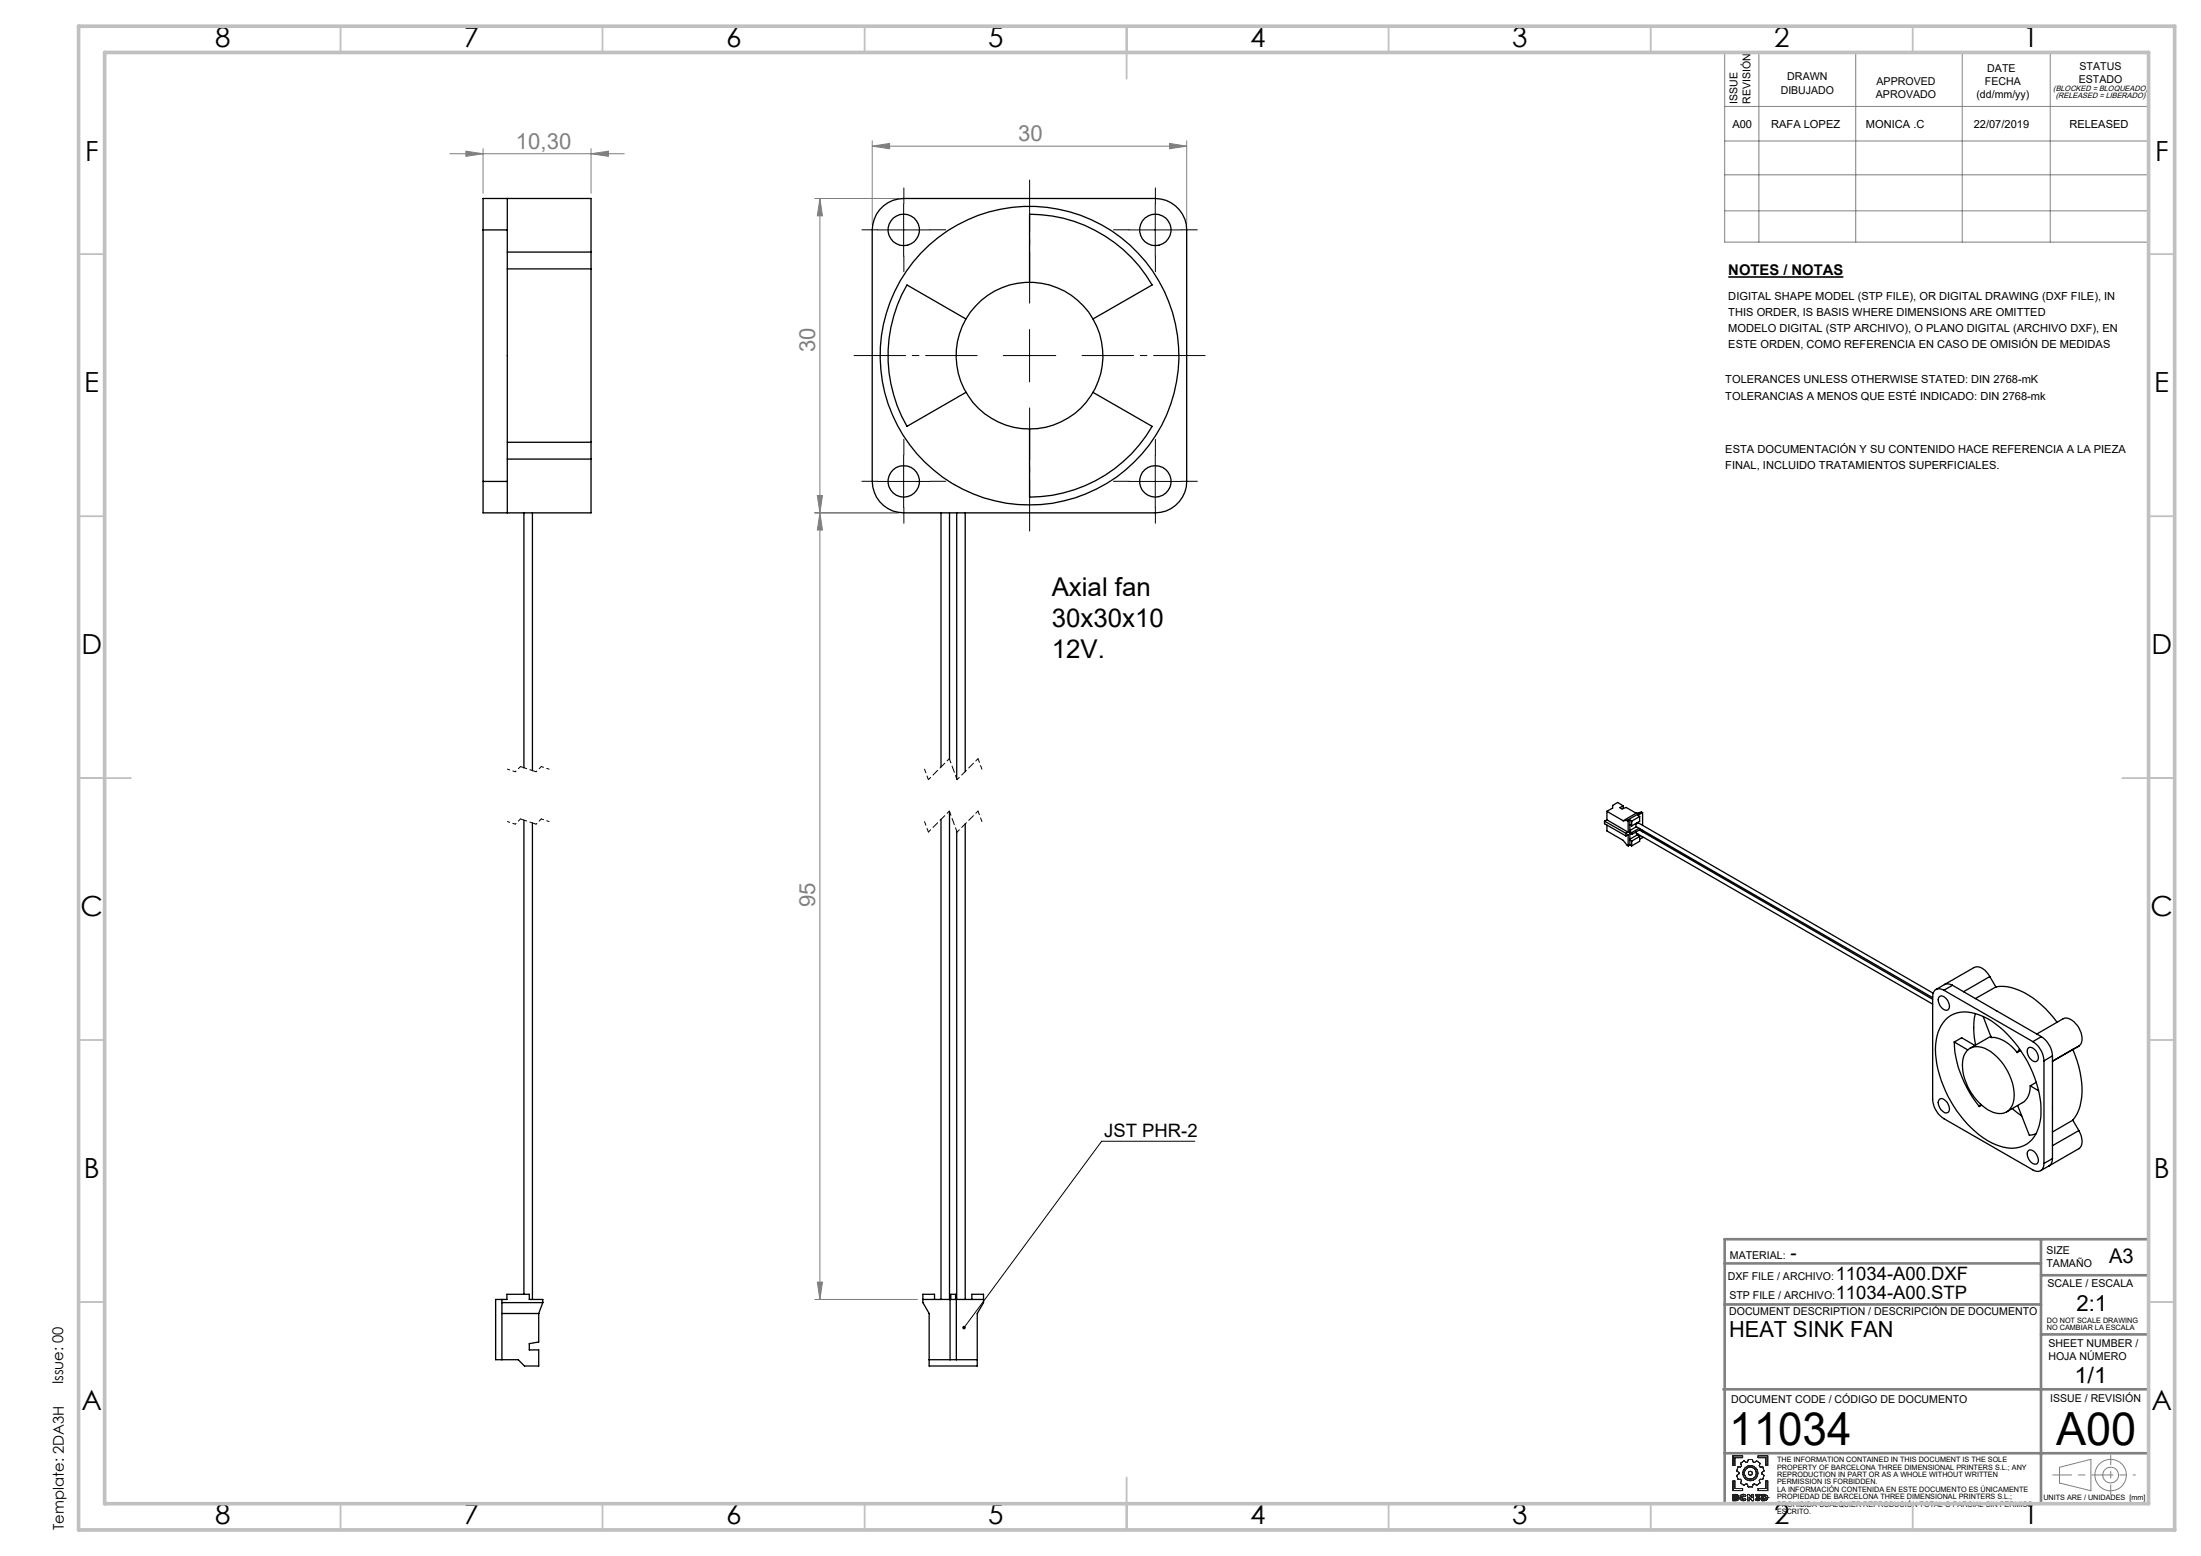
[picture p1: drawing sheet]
<svg xmlns="http://www.w3.org/2000/svg" width="420mm" height="297mm" viewBox="0 0 420 297" stroke-linecap="round" stroke-linejoin="round" font-family="sans-serif">
<path d="M329.8 52.9h22" fill="none" stroke="#000" stroke-width=".32"/>
<g fill="none" stroke="#191924" stroke-width=".19">
<path d="M330.7 277.9h1.8v.3h-1.5v1.5h-.3zM332.1 279.3l.7-.5 .4 .3 .3-.1 .1-.4h.8l.1 .4 .3 .1 .4-.3 .7 .5-.2 .5 .2 .2h.5l.2 .8-.4 .3v.2l.4 .3-.2 .8h-.5l-.2 .2 .1 .5-.6 .4-.4-.3-.3 .1-.1 .5h-.8l-.2-.5-.2-.1-.4 .3-.7-.4 .2-.5-.2-.2h-.5l-.2-.8 .4-.3v-.2l-.4-.3 .2-.8h.5l.2-.2zM335.5 277.9h1.8v1.8h-.3v-1.5h-1.5zM330.7 282.7h.3v1.4h1.5v.4h-1.8zM331 285.5l.4 .1-.4 .1zM331 286l.4 .1-.4 .1zM331.3 285.3l.3 .1 .1 .1M331.3 285.3h.2l.2 .2M331.3 285.3h-.6v1.2l.9-.1 .2-.3M331.4 285.6h.1M331.4 286.1h.1M331.7 285.5l-.2 .3 .3 .3"/>
<path d="M331.7 285.5h.1M331.8 286.1h.1M332 285.9l.2 .3 .4 .3 .6-.3M332 285.9l.1 .3 .2 .2a.69 .69 0 0 0 .9-.2M332 285.9h.1M332.4 285.9l.1 .2 .2 .1 .2-.2M332.4 285.9l.1 .2 .4-.1M332.4 285.9h.1M332.9 285.7l-.2-.2-.3 .1v.3M332.9 285.7l-.4-.1-.1 .3M332.9 286l.3 .2M333.2 285.5l-.5-.3-.5 .2-.2 .5"/>
<path d="M333.2 285.5a.67 .67 0 0 0-1.1 0l-.1 .4M333.2 285.5l-.3 .2M333.5 285.3h.3l.5 .6v-.6h.3v1.2h-.3l-.5-.7v.7h-.3zM335.1 286l.3 .2 .2-.1-.2 .1zM335.1 286l-.2 .2M335.5 284.1h1.5v-1.4h.3v1.8h-1.8zM335.6 286.1l-.4-.2v-.2l.3-.2h-.5v-.2h.8v.2l-.2 .2 .3 .4M335.6 286.1h.1M335.9 286.1l-.2 .3-.3 .1-.5-.3M335.9 286.1l-.2 .3-.4 .1-.4-.3M335.9 286.1h.1M336.2 285.3h.5l.5 .2 .2 .4-.3 .4-.9 .2z"/>
<path d="M336.6 285.5l.3 .1v.5h-.3zM337 285.9h.1M337.4 285.9h.1"/>
<circle cx="334" cy="281.2" r=".39"/>
<circle cx="334" cy="281.2" r="1.45"/>
<circle cx="334" cy="281.2" r="1.14"/>
</g>
<g fill="none" stroke="#808080" stroke-width=".19">
<path d="M329.1 10h80.9v36.2h-80.9zM335.6 10v36.2M354.1 10v36.2M374.4 10v36.2M391.2 10v36.2M85.8 29.3h33.3M88.9 28.9l3.3 .4-3.3 .5zM92.2 28.4v8.5M112.8 29.3l3.3-.4v.9zM112.8 28.4v8.5M155.5 37.9h15.9M156.5 37.9l.5 3.3h-1z"/>
<path d="M156.5 37.9v210.1M166.4 27.9l3.4-.5v1zM166.4 26.9v16M166.4 27.9h60M223.2 27.4l3.2 .5-3.2 .5zM226.4 26.9v16M329.1 20.3h80.9M329.1 26.9h80.9M329.1 33.4h80.9M329.1 40.2h80.9M155.5 97.9h15.9M156 94.6h1l-.5 3.3z"/>
<path d="M156.5 97.9l.5 3.3h-1zM155.5 248h19.6M156 244.7h1l-.5 3.3zM393 280.1l6-1.6v6l-6-1.4z"/>
<circle cx="402.7" cy="281.6" r="3"/>
<circle cx="402.8" cy="281.5" r="1.49"/>
</g>
<path d="M196.5 57.9v-23.5M186.5 67.9h-23.5M196.5 77.9v23.5M206.5 67.9h23.5" fill="none" stroke="#000" stroke-width=".19" stroke-dasharray="15.2 1.3 1.3 1.3" stroke-dashoffset="5.4"/>
<g fill="none" stroke="#000" stroke-width=".19" stroke-dasharray="15.2 1.3 1.3 1.3">
<path d="M172.5 38.9v-3M220.5 38.9v-3M167.5 43.9h-3M172.5 48.9v3M177.5 43.9h3M215.5 43.9h-3M220.5 48.9v3M225.5 43.9h3M167.5 91.9h-3M172.5 86.9v-3M172.5 96.9v3M177.5 91.9h3"/>
<path d="M215.5 91.9h-3M220.5 86.9v-3M220.5 96.9v3M225.5 91.9h3"/>
</g>
<path d="M172.4 38.9v10M220.5 38.9v10M167.5 43.9h9.9M215.4 43.9h10.1M191.5 67.9h10M196.5 62.9v10M167.5 91.9h9.9M172.4 86.9v10M215.4 91.9h10.1M220.5 86.9v10M228 217.8h-17.8l-26.2 35.6" fill="none" stroke="#000" stroke-width=".19"/>
<path d="M98.3 157.3l-1.5-.5M98.3 147.3l-1.5-.5M104.8 156.8l-1.5-.5M104.8 146.8l-1.5-.5" fill="none" stroke="#000" stroke-width=".19" stroke-dasharray="1.3 .6" stroke-dashoffset=".8"/>
<path d="M99.3 156.3l-1 1M99.3 146.3l-1 1M103.3 156.3l-1 1M103.3 146.3l-1 1M181.2 154.8l-4 4M181.2 144.8l-4 4M186.6 154.8l-4 4M186.6 144.8l-4 4" fill="none" stroke="#000" stroke-width=".19" stroke-dasharray="1.3 .6" stroke-dashoffset=".7"/>
<path d="M102.3 157.3l-3-1M102.3 147.3l-3-1" fill="none" stroke="#000" stroke-width=".19" stroke-dasharray="1.3 .6"/>
<path d="M177.2 158.8l-.8-2M177.2 148.8l-.8-2M187.4 156.8l-.8-2M187.4 146.8l-.8-2" fill="none" stroke="#000" stroke-width=".19" stroke-dasharray="1.3 .6" stroke-dashoffset=".5"/>
<path d="M182.6 158.8l-1.4-4M182.6 148.8l-1.4-4" fill="none" stroke="#000" stroke-width=".19" stroke-dasharray="1.3 .6" stroke-dashoffset=".4"/>
<path d="M391.7 281.5h11.1" fill="none" stroke="#808080" stroke-width=".19" stroke-dasharray="15.2 1.3 1.3 1.3" stroke-dashoffset="11.6"/>
<path d="M402.8 281.5h4.7" fill="none" stroke="#808080" stroke-width=".19" stroke-dasharray="15.2 1.3 1.3 1.3" stroke-dashoffset="14.8"/>
<path d="M402.8 277.8v7.4" fill="none" stroke="#808080" stroke-width=".19" stroke-dasharray="15.2 1.3 1.3 1.3" stroke-dashoffset="13.4"/>
<path d="M329.1 236.5h80.9v50.5h-80.9zM389.5 236.5v50.5M329.1 249h60.4M329.1 241.2h60.4M389.5 243.4h20.5M389.5 254.7h20.5M328.9 265.2h81.1M329.1 277.4h80.9" fill="none" stroke="#808080" stroke-width=".5"/>
<g fill="none" stroke="#c0c0c0" stroke-width=".35">
<path d="M65 5v5M115 5v5M165 5v5M215 5v10M265 5v5M315 5v5M365 5v5M15 48.5h5M410 48.5h5M15 98.5h5M410 98.5h5M15 148.5h10"/>
<path d="M405 148.5h10M15 198.5h5M410 198.5h5M15 248.5h5M410 248.5h5M65 287v5M115 287v5M165 287v5M215 282v10M265 287v5M315 287v5M365 287v5"/>
</g>
<path d="M15 5h400v287h-400zM20 10h390v277h-390z" fill="none" stroke="#c0c0c0" stroke-width=".7"/>
<path d="M183.7 253.1a.34 .34 0 0 1 .5 .1 .34 .34 0 0 1 0 .4 .34 .34 0 0 1-.4 .1l.2-.3-.2 .3-.2-.2z" fill="#000"/>
<g fill="#808080">
<path d="M112.8 29.3l3.3-.4v.9zM88.9 28.9l3.3 .4-3.3 .5z"/>
<path d="M166.4 27.9l3.4-.5v1zM223.2 27.4l3.2 .5-3.2 .5z"/>
<path d="M156.5 37.9l.5 3.3h-1zM156 94.6h1l-.5 3.3zM156.5 97.9l.5 3.3h-1zM156 244.7h1l-.5 3.3z"/>
</g>
<g fill="none" stroke="#000" stroke-width=".25">
<path d="M96.8 37.9v6M168.6 39.3a5.8 5.8 0 0 1 3.8-1.4h48.1a6 6 0 0 1 5.9 6v48a6 6 0 0 1-5.9 6h-48.1a6 6 0 0 1-6-6v-48a6.2 6.2 0 0 1 2.2-4.6zM92.2 43.9v-6h20.6v10.2M92.2 43.9h4.6M92.2 43.9v48M96.8 48.1h16M96.8 51.3h16M96.8 43.9v48M112.8 51.3v33.1M112.8 48.1v3.2M196.5 53.9v-13a27.1 27.1 0 0 1 23.4 13.5l-11.3 6.5M184.3 60.9l-11.2-6.5a27 27 0 0 0 0 27l11.2-6.5"/>
<path d="M208.6 74.9l11.3 6.5a27.1 27.1 0 0 1-23.4 13.5v-13M92.2 91.9h4.6M96.8 91.9v6M96.8 87.6h16M96.8 84.4h16M100 97.9v48.7M101.6 97.9v49.2M112.8 87.6v10.3h-20.6v-6M112.8 84.4v3.2M179.6 97.9v48.5M181.2 97.9v47M182.6 97.9v50.8"/>
<path d="M184.2 97.9v49.4M100 156.6v90.4M101.6 157.1v90.9M179.6 156.4v91.6M181.2 154.9v93.1M182.6 158.7v89.3M184.2 157.3v90.7M306.2 156.7l4.1 2.4M306.2 156.7v.5l4.1 2.4M306.6 154.9l3.1 1.8M306.6 156.5l4.1 2.4M306.6 154.9v1.6"/>
<path d="M306.6 157.5v1.1l3.1 1.8 1 1.1M306.6 156.5l-.4 .2M309.7 153.8l-1-.6-1 .5v.5l-1.1 .7M309.7 153.8l-.6 .4 .4 .2 .8-.3 1.9 1.1M309.7 153.8v.5M310.3 159.1v.5M310.3 159.6l.4-.3v2.2M310.5 156.6l.2 .1M310.5 156.6l-.8 .1M310.7 158.9l-.4 .2M310.7 156.7v2.2M311 156.5l-.3 .2"/>
<path d="M311 156.5v4.8M311 156.5l.4 .2M311 157.4l.4 .3M311 159.1l.4 .2M311 158.7l.4 .2M311.4 156.7v1M311.4 158.9v.4M312.2 158.8v.2l56.6 32.7M312.2 155.2l-2.5 1.5M312.3 157.8l-1.3 .7M312.4 157.1v.1M312.4 159.1v.3"/>
<path d="M312.4 159.4l-1.4 .8M312.4 159.4l.1 .1M312.5 157v.1M312.5 159.2v.3M312.5 159.5l.4 .2M312.8 158.1l-1.4 .8M312.8 158.4l56 32.3M312.9 155.9l-1.5 .8M312.9 155.9v.9l-1.5 .9M312.9 158.1v.3l-1.5 .9M312.9 159.7v.9l-1.5 .9M312.9 159.7l-1.5 .8"/>
<path d="M313.2 155l-2.7 1.6M313.2 155l.2 .1M313.2 155l-1 .2M313.4 155.1l-.9 .5 .4 .3M313.4 159.7v.2l-.5 .3M313.4 155.1v2.4M313.4 158.5v.3M311 161.3l-.3 .2M311 160.3l.4 .2M311 161.3l.4 .2M311.4 160.5v1M368.9 189.6l-56.2-32.5a.48 .48 0 0 0-.5 .7l56.6 32.6"/>
<path d="M370.1 190.2a1.61 1.61 0 0 1 1.9 1.6 .72 .72 0 0 1-.2 .9 .72 .72 0 0 1-1-.1 2.06 2.06 0 0 1-.8-2.2zM370.9 189a1.32 1.32 0 0 0-1.5-.1 1.32 1.32 0 0 0-.6 1.3v19.6a4.7 4.7 0 0 0 2.1 3.7l17 9.8a1.3 1.3 0 0 0 1.5 .1 1.3 1.3 0 0 0 .6-1.3M370.9 189l17 9.8M371.1 187.9l.4-.1 1.1 .3M371.1 187.9l-1.7 1M371.2 194.7a5.7 5.7 0 0 1 6.4-1 18.3 18.3 0 0 1 8.7 8 20.1 20.1 0 0 1 3.1 11.6 6.1 6.1 0 0 1-3.7 5.6 8.4 8.4 0 0 1-7.3-1.7 22.1 22.1 0 0 1-9-17.7l.1-.9a7.3 7.3 0 0 1 1.7-3.9zM372.6 188.1l-1.7 .9M372.6 188.1l16.9 9.8M372.9 198.9a20.9 20.9 0 0 0 4.8 12.3M372.9 198.9l2.6 1.5M372.9 198.9l1.4-.8 2.6 1.5M376.9 193.5a13.7 13.7 0 0 0 .1 6"/>
<path d="M378.4 194l1.6 4a6.1 6.1 0 0 1 4.9 2.9M379.7 186.4a2.89 2.89 0 0 0-2.7-1.8l-5.9 3.3M379.7 186.4l1.2 2M379.7 186.4l-5 2.9M379.9 197.8l-4 2.3M380.9 188.4a10.3 10.3 0 0 1 7.9 2.7l1.5 1.4 2.2 2.6M380.9 188.4l-4 2.2M387.1 200a1.61 1.61 0 0 1 1.8 1.6 .77 .77 0 0 1-.4 1 .77 .77 0 0 1-1-.4 1.63 1.63 0 0 1-.4-2.2zM387.9 198.8a4.7 4.7 0 0 1 2.1 3.7M388.7 197.4l5-3a2.44 2.44 0 0 1 2.7 1.4 3.9 3.9 0 0 1 .7 3.4l-.4 .5M389.5 197.9a4.9 4.9 0 0 1 2.2 3.6M389.5 197.9l-1.6 .9"/>
<path d="M396.7 199.7l-1.2 .6M396.7 199.7l-5 2.9 3.8-2.3M370.1 209.8a1.11 1.11 0 0 1 1.4 .6l.5 1a.77 .77 0 0 1-.4 1 .77 .77 0 0 1-1-.4 1.63 1.63 0 0 1-.5-2.2zM375.5 200.4a3.2 3.2 0 0 1 3.8 0 10.5 10.5 0 0 1 5 9.5 2.81 2.81 0 0 1-4.5 2.2 10.3 10.3 0 0 1-5.2-10 3.2 3.2 0 0 1 .9-1.7zM378 210.8l-.3 .4M378.1 211l-.4 .2M384 211.6l1.8 1.4M385 211l2.2 5.7 1.3-.3M385.4 200.2l-.5 .7M385.6 200.5l-.7 .4M387 219.7a.82 .82 0 0 1 1.3 .2 1.67 1.67 0 0 1 .4 2.2 1.73 1.73 0 0 1-1.8-1.9zM387.4 207.3a3.6 3.6 0 0 1-1.5 3.2l-3 1.7"/>
<path d="M387.4 207.3l1.6 .9M388.6 206.6l-1.2 .7M390 202.5v19.6M391.7 201.5l-1.7 1M391.7 201.5v19.7M395.5 200.3a16.2 16.2 0 0 1 1.2 11.6l-1.2 1.9M395.5 213.8l-3.8 2.3M395.5 213.8l1.2 2M396.7 215.8a3 3 0 0 1 .2 3.3l-5.9 3.4M396.7 215.8l-5 2.9M391 222.5l-1.6 .9M391.7 221.2l-.3 1-.4 .3"/>
<path d="M391.7 221.2l-1.7 .9M95.8 248v11.5M95.8 248.6h7.8M95.8 250.7h7M103.6 248.6v-.6h-2.6v-1h-4.3v1h-2.1v11.5h4.3l1.2 1.2h2.7v-3h-1.8v-1.2l1.8-.4v-5.4M103.6 248.6l-.8 2.1M176.1 248h11.6M177.3 259.5h9.2M178.3 248v-1h-2.2v1.6l1.2 2.1v10h9.2v-10l1.2-2.1v-1.6h-2.2v1M181.3 248v11.5M181.4 248v-1h1v1M182.5 248v11.5"/>
<circle cx="172.5" cy="43.9" r="3"/>
<circle cx="220.5" cy="43.9" r="3"/>
<circle cx="196.5" cy="67.9" r="14"/>
<circle cx="196.5" cy="67.9" r="28.5"/>
<circle cx="172.5" cy="91.9" r="3"/>
<circle cx="220.5" cy="91.9" r="3"/>
</g>
<g font-size="8.7">
<text x="330" y="275.9">11034</text>
<text x="392.3" y="275.9">A00</text>
</g>
<g font-size="5.3">
<text x="41" y="8.9">8</text>
<text x="88.5" y="8.9">7</text>
<text x="138.5" y="8.9">6</text>
<text x="188.5" y="8.9">5</text>
<text x="238.5" y="8.9">4</text>
<text x="288.5" y="8.9">3</text>
<text x="338.5" y="8.9">2</text>
<text x="386" y="8.9">1</text>
<text x="16.2" y="30.7">F</text>
<text x="411.2" y="30.7">F</text>
<text x="16.1" y="74.9">E</text>
<text x="411.1" y="74.9">E</text>
<text x="15.5" y="124.9">D</text>
<text x="410.5" y="124.9">D</text>
<text x="15.4" y="174.9">C</text>
<text x="410.4" y="174.9">C</text>
<text x="16" y="224.9">B</text>
<text x="411" y="224.9">B</text>
<text x="15.5" y="269.2">A</text>
<text x="410.5" y="269.2">A</text>
<text x="41" y="290.9">8</text>
<text x="88.5" y="290.9">7</text>
<text x="138.5" y="290.9">6</text>
<text x="188.5" y="290.9">5</text>
<text x="238.5" y="290.9">4</text>
<text x="288.5" y="290.9">3</text>
<text x="338.5" y="290.9">2</text>
<text x="386" y="290.9">1</text>
</g>
<g font-size="4.9">
<text x="200.7" y="113.7">Axial fan</text>
<text x="200.7" y="119.6">30x30x10</text>
<text x="200.7" y="125.6">12V.</text>
</g>
<g font-size="4.2" fill="#808080">
<text x="98.4" y="28.4">10,30</text>
<text x="194.3" y="26.9">30</text>
<text x="155.5" y="67.2" transform="rotate(-90 155.5 67.2)">30</text>
<text x="155.5" y="173.2" transform="rotate(-90 155.5 173.2)">95</text>
</g>
<g font-size="4.2">
<text x="396.2" y="250.3">2:1</text>
<text x="330" y="255.2">HEAT SINK FAN</text>
<text x="395.8" y="264">1/1</text>
</g>
<text font-size="3.9" x="402.5" y="241.1">A3</text>
<g font-size="3.5">
<text x="210.7" y="217">JST PHR-2</text>
<text x="341.7" y="240.4">-</text>
<text x="350.3" y="244.3">11034-A00.DXF</text>
<text x="350.3" y="247.9">11034-A00.STP</text>
</g>
<g font-size="2.8">
<text x="329.8" y="52.6">NOTES / NOTAS</text>
<text x="12.1" y="264.2" transform="rotate(-90 12.1 264.2)">Issue: 00</text>
<text x="12.2" y="292" transform="rotate(-90 12.2 292)">Template: 2DA3H</text>
</g>
<g font-size="2.1">
<text x="339.8" y="17.9">DIBUJADO</text>
<text x="341.1" y="15.4">DRAWN</text>
<text x="358.1" y="16.3">APPROVED</text>
<text x="378.8" y="16.3">FECHA</text>
<text x="379.2" y="13.8">DATE</text>
<text x="396.7" y="15.8">ESTADO</text>
<text x="396.8" y="13.3">STATUS</text>
<text x="331.5" y="19.8" transform="rotate(-90 331.5 19.8)">ISSUE</text>
<text x="334" y="19.8" transform="rotate(-90 334 19.8)">REVISIÓN</text>
<text x="357.9" y="18.8">APROVADO</text>
<text x="377.1" y="18.8">(dd/mm/yy)</text>
<text x="330.6" y="24.3">A00</text>
<text x="338" y="24.3">RAFA LOPEZ</text>
<text x="356.1" y="24.3">MONICA .C</text>
<text x="376.6" y="24.3">22/07/2019</text>
<text x="394.9" y="24.3">RELEASED</text>
<text x="329.8" y="57.2">DIGITAL SHAPE MODEL (STP FILE), OR DIGITAL DRAWING (DXF FILE), IN</text>
<text x="329.8" y="60.3">THIS ORDER, IS BASIS WHERE DIMENSIONS ARE OMITTED</text>
<text x="329.8" y="63.4">MODELO DIGITAL (STP ARCHIVO), O PLANO DIGITAL (ARCHIVO DXF), EN</text>
<text x="329.8" y="66.5">ESTE ORDEN, COMO REFERENCIA EN CASO DE OMISIÓN DE MEDIDAS</text>
<text x="329.2" y="73.2">TOLERANCES UNLESS OTHERWISE STATED: DIN 2768-mK</text>
<text x="329.2" y="76.3">TOLERANCIAS A MENOS QUE ESTÉ INDICADO: DIN 2768-mk</text>
<text x="329.2" y="86.4">ESTA DOCUMENTACIÓN Y SU CONTENIDO HACE REFERENCIA A LA PIEZA</text>
<text x="329.2" y="89.6">FINAL, INCLUIDO TRATAMIENTOS SUPERFICIALES.</text>
<text x="390.5" y="239.4">SIZE</text>
<text x="329.7" y="244.3">DXF FILE / ARCHIVO:</text>
<text x="330.1" y="240.4">MATERIAL:</text>
<text x="390.5" y="241.9">TAMAÑO</text>
<text x="390.7" y="245.6">SCALE / ESCALA</text>
<text x="330" y="251">DOCUMENT DESCRIPTION / DESCRIPCIÓN DE DOCUMENTO</text>
<text x="330" y="247.9">STP FILE / ARCHIVO:</text>
<text x="390.9" y="257.1">SHEET NUMBER /</text>
<text x="390.9" y="259.6">HOJA NÚMERO</text>
<text x="330.3" y="267.7">DOCUMENT CODE / CÓDIGO DE DOCUMENTO</text>
<text x="391.2" y="267.5">ISSUE / REVISIÓN</text>
</g>
<g font-size="1.5">
<text x="391.8" y="17.4">(BLOCKED = BLOQUEADO)</text>
<text x="392.3" y="18.8">(RELEASED = LIBERADO)</text>
</g>
<g font-size="1.4">
<text x="390.6" y="252.5">DO NOT SCALE DRAWING</text>
<text x="390.6" y="253.9">NO CAMBIAR LA ESCALA</text>
<text x="339.1" y="279.1">THE INFORMATION CONTAINED IN THIS DOCUMENT IS THE SOLE</text>
<text x="339.1" y="280.5">PROPERTY OF BARCELONA THREE DIMENSIONAL PRINTERS S.L.; ANY</text>
<text x="339.1" y="281.9">REPRODUCTION IN PART OR AS A WHOLE WITHOUT WRITTEN</text>
<text x="339.1" y="283.3">PERMISSION IS FORBIDDEN.</text>
<text x="339.1" y="284.7">LA INFORMACIÓN CONTENIDA EN ESTE DOCUMENTO ES ÚNICAMENTE</text>
<text x="339.1" y="286.1">PROPIEDAD DE BARCELONA THREE DIMENSIONAL PRINTERS S.L.;</text>
<text x="339.1" y="287.6">PROHIBIDA CUALQUIER REPRODUCIÓN TOTAL O PARCIAL SIN PERMISO</text>
<text x="389.9" y="286.3">UNITS ARE / UNIDADES [mm]</text>
<text x="339.1" y="289">ESCRITO.</text>
</g>
</svg>
